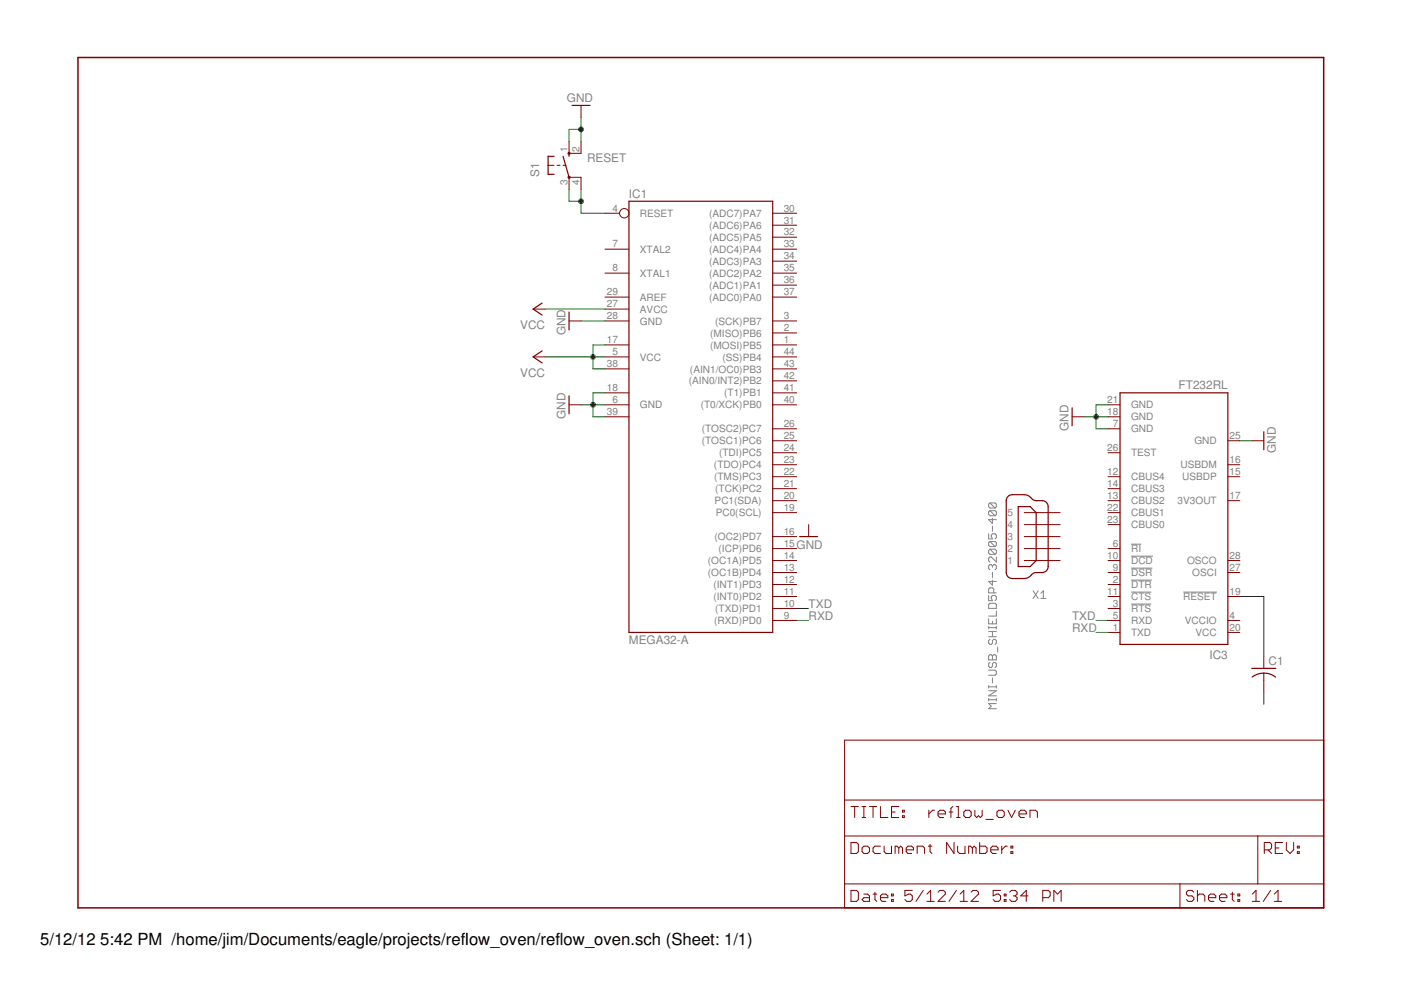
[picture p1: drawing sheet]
<svg xmlns="http://www.w3.org/2000/svg" width="297mm" height="210mm" viewBox="0 0 297 210" stroke-linecap="round" stroke-linejoin="round" font-family="sans-serif">
<g fill="none" stroke="#808080" stroke-width=".21">
<path d="M209.6 113.2v1.1h.8l-.2-.8 .2-.3h.6l.2 .3v.5l-.2 .3M209.9 106.6h1.1l.2 .3v.5l-.2 .3M209.9 108.3h1.1l.2 .2v.6l-.2 .2M209.9 114.8h1.1l.2 .3v.5l-.2 .3M209.9 116.4h1.1l.2 .3v.6l-.2 .2M209.9 106.6l-.3 .3v.5l.3 .3h1.1M209.9 108.3l-.3 .2v.6l.3 .2h1.1M209.9 114.8l-.3 .3v.5l.3 .3h1.1M209.9 116.4l-.3 .3v.6l.3 .2h1.1M209.9 116.4l1.1 1.1M209.9 114.8l1.1 1.1M209.9 108.3l1.1 1"/>
<path d="M209.9 106.6l1.1 1.1M210.4 120l.3-.3h.3l.2 .3v.5l-.2 .3M210.4 120l-.2-.3h-.3l-.3 .3v.5l.3 .3M210.4 109.9v1.1l-.8-.8h1.6M210.4 111.5v1.1M210.4 120v.3M211.2 118.1v1.1l-1-1.1h-.3l-.3 .3v.5l.3 .3M239.8 117.9h4.7M239.8 115.4h2.2M209.6 126.3v1.1h.8l-.2-.6v-.3l.2-.2h.6l.2 .2v.6l-.2 .3M209.6 128.2l.3-.3h1.1l.2 .3v.8h-1.6zM209.6 131.2v1.1h1.6v-1.1"/>
<path d="M209.6 139.1l.3-.3h.3l.2 .3 .3-.3h.3l.2 .3v.8h-1.6zM209.6 132.8v.5M209.6 135h1.6M209.6 133.9h1.6M209.6 133.1h1.6M209.9 135.6l-.3 .2v.6l.3 .2h.3l.2-.2v-.6l.3-.2h.3l.2 .2v.6l-.2 .2M210.4 121.3v1.1M210.4 123v1.1l-.8-.8h1.6M210.4 131.7v.6M210.4 133.9v1.1M210.4 139.1v.8M210.7 125.7v-.8l-.3-.3h-.5l-.3 .3v.8h1.6"/>
<path d="M211.2 129.5v1.1h-1.6M211.2 132.8v.5M211.5 137.2v1.1M219 125.3l1.1 1.6M220.1 125.3l-1.1 1.6M220.7 125.8l.5-.5v1.6M220.7 126.9h1.1M239.8 128.1h4.3M239.8 125.5h4.3M239.8 123h4.4M239.8 120.5h4.5M250.9 125.5h7.1"/>
<path d="M209.6 142.1h1.4l.2 .3v.5l-.2 .3h-1.4M209.6 148.4h1.6M209.6 145.4v.5M209.6 148.1v.5M209.6 146.5h1.6l-1.6 1h1.6M209.6 145.6h1.6M209.9 140.5l-.3 .2v.6l.3 .2h.3l.2-.2v-.6l.3-.2h.3l.2 .2v.6l-.2 .2M210.4 143.7v1.1M211.2 149.2h-1.6l.6 .5-.6 .6h1.6M211.2 145.4v.5M211.2 148.1v.5"/>
</g>
<path d="M16.5 12.2h264.1v180.3h-264.1z" fill="none" stroke="#800000" stroke-width=".32"/>
<g fill="none" stroke="#800000" stroke-width=".21">
<path d="M116.2 35.1h1.3M118.1 35.1h.6M119.4 35.1h.6M120.6 30v2.5h2.6v-2.5M123.2 22.4v2.5M120.6 40.1v-2.5h2.6v2.5M128.3 45.2h3.1M128.3 52.8h5M128.3 57.9h5M163.8 45.2h5.1M163.8 47.8h5.1M163.8 50.3h5.1"/>
<path d="M163.8 52.8h5.1M163.8 55.4h5.1M163.8 57.9h5.1M113 75.7h2.6M113 65.5h2.6M120.6 68.1h2.6M128.3 63h5M128.3 68.1h5M128.3 73.1h5M128.3 75.7h5M128.3 78.2h5M128.3 65.5h5"/>
<path d="M163.8 60.5h5.1M163.8 63h5.1M163.8 68.1h5.1M163.8 70.6h5.1M163.8 73.1h5.1M163.8 75.7h5.1M163.8 78.2h5.1M120.6 85.8h2.6M128.3 83.3h5M128.3 85.8h5M128.3 88.4h5M163.8 80.8h5.1"/>
<path d="M163.8 83.3h5.1M163.8 85.8h5.1M163.8 90.9h5.1M163.8 93.5h5.1M163.8 96h5.1M163.8 98.5h5.1M227.3 88.4h2.5M234.9 85.8h2.6M234.9 90.9h2.6M234.9 96h2.6M234.9 88.4h2.6M260.3 93.5h2.6"/>
<path d="M260.3 98.5h2.6M265.4 93.5h2.5M163.8 101.1h5.1M163.8 103.6h5.1M163.8 106.2h5.1M163.8 108.7h5.1M163.8 118.9h5.1M163.8 116.3h5.1M163.8 113.8h5.1M171.4 111.2v2.6M217.1 108.7h7.7M217.1 118.9h7.7"/>
<path d="M217.1 116.3h7.7M217.1 113.8h7.7M217.1 111.2h7.7M234.9 101.1h2.6M234.9 103.6h2.6M234.9 106.2h2.6M234.9 108.7h2.6M234.9 118.9h2.6M234.9 116.3h2.6M234.9 111.2h2.6M260.3 101.1h2.6M260.3 106.2h2.6"/>
<path d="M260.3 118.9h2.6M163.8 131.6h5.1M163.8 129h5.1M163.8 126.5h5.1M163.8 123.9h5.1M163.8 121.4h5.1M234.9 131.6h2.6M234.9 129h2.6M234.9 126.5h2.6M234.9 123.9h2.6M234.9 121.4h2.6M234.9 134.1h2.6"/>
<path d="M260.3 131.6h2.6M260.3 126.5h2.6M260.3 121.4h2.6M260.3 134.1h2.6M267.9 139.2v2.5M179.1 156.9h101.5v35.6h-101.5zM267.9 142.7v4.1M179.1 177.2h101.5M179.1 169.6h101.5M180.4 178.6h1.2l.4 .4v1.6l-.4 .4h-1.2zM180.4 171h1.6M181.2 171v2.3"/>
<path d="M182.8 179.8l.4-.4h.7l.4 .4v.8l-.4 .4h-.7l-.4-.4zM182.8 171h.8M182.8 173.3h.8M183.2 171v2.3M184.3 171h1.6M185.1 171v2.3M186.7 171v2.3h1.5M186.7 179.4h-1.2l-.4 .4v.8l.4 .4h1.2M187.5 179.4v1.2l.3 .4h1.2v-1.6M189 172.2h.8M190.6 171h-1.6v2.3h1.6M190.6 179.8l-.4-.4h-.4v1.6"/>
<path d="M190.6 179.8l.4-.4 .3 .4v1.2M190.6 179.8v1.2M191.3 173h.4v.3h-.4zM191.3 171.8h.4v.4h-.4zM196.8 179.4h.8M196.9 171.8v1.5M197.2 179v1.6l.4 .4M198.1 171.8h-.4l-.8 .8M198.9 172.6h1.5v-.4l-.3-.4h-.8l-.4 .4v.8l.4 .3h.8M201.2 172.2h.8M202 171l-.4 .4v1.9M202.3 178.6v2.4l-1.6-2.4v2.4"/>
<path d="M202.8 171h.4v2.3M202.8 173.3h.8M203 179.4v1.2l.4 .4h1.2v-1.6M204.3 172.2l.4-.4h.8l.4 .4v.8l-.4 .3h-.8l-.4-.3zM206.2 179.8l-.4-.4h-.4v1.6M206.2 179.8v1.2M206.2 179.8l.3-.4 .4 .4v1.2M206.7 171.8v1.2l.4 .3 .4-.3 .4 .3 .3-.3v-1.2M207.7 178.6v2.4h1.2l.4-.4v-.8l-.4-.4h-1.2M209 173.7h1.6M211.4 172.2l.4-.4h.7l.4 .4v.8l-.4 .3h-.7l-.4-.3zM212.4 179.4v1.6"/>
<path d="M213.6 179.4h-.4l-.8 .8M213.7 171.8l.8 1.5 .8-1.5M214.3 179.4h.4v.4h-.4zM216 172.6h1.6v-.4l-.4-.4h-.8l-.4 .4v.8l.4 .3h.8M218.4 173.3v-1.5h1.1l.4 .4v1.1M266.7 177.2v10.2M270.4 179.8h.8M271.9 178.6h-1.5v2.4h1.5M272.7 178.6v1.6l.8 .8 .8-.8v-1.6M275.1 179.4h.4v.4h-.4zM179.1 187.4h101.5M180.4 188.8h1.2l.4 .4v1.5l-.4 .4h-1.2z"/>
<path d="M183.2 189.6h.7l.4 .3v1.2h-1.1l-.4-.4 .4-.4h1.1M185.1 189.6h.8M185.5 189.2v1.5l.4 .4M186.7 190.3h1.5v-.4l-.4-.3h-.8l-.3 .3v.8l.3 .4h.8M189 190.7h.4v.4h-.4zM189 189.6h.4v.3h-.4zM192.1 180.2h1.6v-.4l-.4-.4h-.8l-.4 .4v.8l.4 .4h.8M193.4 188.8h-1.5v1.1l.7-.3h.4l.4 .3v.8l-.4 .4h-.7l-.4-.4M194.5 181v-1.6h1.1l.4 .4v1.2M195.7 188.8l-1.5 2.3M196.5 191.1h1.6M196.5 189.6l.8-.8v2.3"/>
<path d="M198.9 189.2l.4-.4h.7l.4 .4v.4l-1.5 1.5h1.5M202.8 188.8l-1.6 2.3M203.6 191.1h1.5M203.6 189.6l.7-.8v2.3M205.9 189.2l.4-.4h.8l.4 .4v.4l-1.6 1.5h1.6M210.1 180.2h1.5v-.4l-.4-.4h-.8l-.3 .4v.8l.3 .4h.8M212.1 188.8h-1.5v1.1l.7-.3h.4l.4 .3v.8l-.4 .4h-.7l-.4-.4M212.9 190.7h.4v.4h-.4zM212.9 189.6h.4v.3h-.4zM214.1 189.2l.4-.4h.7l.4 .4v.4l-.4 .3M214.3 180.6h.4v.4h-.4zM214.9 189.9h.3"/>
<path d="M215.2 189.9l.4 .4v.4l-.4 .4h-.7l-.4-.4M218 189.9h-1.6l1.2-1.1v2.3M221.1 190.3h1.2l.4-.4v-.7l-.4-.4h-1.2v2.3M223.4 191.1v-2.3l.8 .8 .8-.8v2.3M250.2 187.4v5.1M253.1 189.2l-.4-.4h-.8l-.4 .4v.4l.4 .3h.8l.4 .4v.4l-.4 .4h-.8l-.4-.4M253.9 189.9l.4-.3h.8l.3 .3v1.2M253.9 188.8v2.3M256.2 190.3h1.6v-.4l-.4-.3h-.8l-.4 .3v.8l.4 .4h.8M258.6 190.3h1.5v-.4l-.4-.3h-.7l-.4 .3v.8l.4 .4h.7M260.9 189.6h.8M261.3 189.2v1.5l.4 .4"/>
<path d="M262.4 190.7h.4v.4h-.4zM262.4 189.6h.4v.3h-.4zM265.5 191.1h1.6M265.5 189.6l.8-.8v2.3M268.1 180.2h1.1l.4-.4v-.8l-.4-.4h-1.1v2.4M268.8 180.2l.8 .8M269.4 188.8l-1.6 2.3M270.2 191.1h1.5M270.2 189.6l.8-.8v2.3M275.1 180.6h.4v.4h-.4z"/>
<circle cx="132.4" cy="45.2" r=".99"/>
</g>
<g fill="none" stroke="#800000" stroke-width=".25">
<path d="M117.5 33.1h-1.3v3.9h1.3M119.4 33.1l1.2 4.5M120.6 32.5v.6M121.3 22.4h3.8M133.3 42.7h30.5v91.4h-30.5zM114.9 74.4l-1.9 1.3 1.9 1.2M114.9 64.3l-1.9 1.2 1.9 1.3M120.6 66.2v3.8M120.6 83.9v3.8M227.3 86.5v3.8M237.5 83.3h22.8v53.3h-22.8zM267.9 91.5v3.9"/>
<path d="M169.5 113.8h3.9M213.6 105.4l.5-.4 .5-.1h2.5l1.1 .3 .7 .7a2.57 2.57 0 0 0 2.1 .3l.8 .2 .3 .5 .1 .5v12.7l-.1 .6-.3 .4a2.67 2.67 0 0 1-2.1 .3l-.6 .1-1.3 1-.7 .2-2.8-.1-.5-.2-.3-.5-.2-.5v-15.2zM215.9 107.4h2.5l1.3 1.3v10.2l-1.3 1.2h-2.5zM265.4 141.7h5.1M267.9 142.7l1.1 .1 1.4 .8M267.9 142.7l-1 .2-1.4 .7"/>
</g>
<g fill="none" stroke="#800000" stroke-width=".42">
<circle cx="120.6" cy="32.5" r=".13"/>
<circle cx="120.6" cy="37.6" r=".13"/>
</g>
<g fill="none" stroke="#008000" stroke-width=".21">
<path d="M123.2 27.4h-2.6v2.6M123.2 24.9v5.1M120.6 40.1v2.6h2.6M123.2 40.1v5.1h5.1M115.6 65.5h12.7M115.6 75.7h12.7M123.2 68.1h5.1M128.3 73.1h-2.6v5.1h2.6M123.2 85.8h5.1M128.3 83.3h-2.6v5.1h2.6M229.8 88.4h5.1M234.9 85.8h-2.5v5.1h2.5"/>
<path d="M262.9 93.5h2.5M168.9 131.6h2.5M168.9 129h2.5M232.4 131.6h2.5M232.4 134.1h2.5M262.9 126.5h5v12.7M267.9 146.8v2.5"/>
</g>
<g fill="#008000" stroke="#008000" stroke-width=".21">
<circle cx="125.7" cy="85.8" r=".51"/>
<circle cx="123.2" cy="27.4" r=".51"/>
<circle cx="232.4" cy="88.4" r=".51"/>
<circle cx="125.7" cy="75.7" r=".51"/>
<circle cx="123.2" cy="42.7" r=".51"/>
</g>
<g font-size="3.5">
<text x="8.5" y="200.4">5/12/12</text>
<text x="21.3" y="200.4">5:42 PM /home/jim/Documents/eagle/projects/reflow_oven/reflow_oven.sch (Sheet: 1/1)</text>
</g>
<g font-size="2.5" fill="#808080">
<text x="120.2" y="21.6">GND</text>
<text x="124.5" y="34.4">RESET</text>
<text x="114.3" y="37.6" transform="rotate(-90 114.3 37.6)">S1</text>
<text x="133.4" y="41.9">IC1</text>
<text x="110.3" y="69.8">VCC</text>
<text x="119.9" y="71.1" transform="rotate(-90 119.9 71.1)">GND</text>
<text x="110.3" y="80">VCC</text>
<text x="249.9" y="82.5">FT232RL</text>
<text x="119.9" y="88.8" transform="rotate(-90 119.9 88.8)">GND</text>
<text x="226.6" y="91.4" transform="rotate(-90 226.6 91.4)">GND</text>
<text x="270.5" y="96" transform="rotate(-90 270.5 96)">GND</text>
<text x="168.9" y="116.3">GND</text>
<text x="171.4" y="129">TXD</text>
<text x="171.4" y="131.5">RXD</text>
<text x="227.3" y="131.5">TXD</text>
<text x="133.4" y="136.6">MEGA32-A</text>
<text x="227.3" y="134.1">RXD</text>
<text x="256.4" y="139.7">IC3</text>
<text x="269" y="141.1">C1</text>
</g>
<g font-size="2.1" fill="#808080">
<text x="120.3" y="32.2" transform="rotate(-90 120.3 32.2)">1</text>
<text x="122.8" y="32.2" transform="rotate(-90 122.8 32.2)">2</text>
<text x="120.3" y="39.1" transform="rotate(-90 120.3 39.1)">3</text>
<text x="122.8" y="39.1" transform="rotate(-90 122.8 39.1)">4</text>
<text x="129.8" y="44.9">4</text>
<text x="135.7" y="46">RESET</text>
<text x="150.3" y="46">(ADC7)PA7</text>
<text x="166.2" y="44.9">30</text>
<text x="166.2" y="47.4">31</text>
<text x="129.8" y="52.5">7</text>
<text x="135.7" y="53.6">XTAL2</text>
<text x="150.3" y="48.5">(ADC6)PA6</text>
<text x="150.3" y="51">(ADC5)PA5</text>
<text x="150.3" y="53.6">(ADC4)PA4</text>
<text x="166.2" y="49.9">32</text>
<text x="166.2" y="52.5">33</text>
<text x="129.8" y="57.5">8</text>
<text x="135.7" y="58.7">XTAL1</text>
<text x="150.3" y="56.1">(ADC3)PA3</text>
<text x="150.3" y="58.7">(ADC2)PA2</text>
<text x="166.2" y="55">34</text>
<text x="166.2" y="57.5">35</text>
<text x="128.6" y="65.2">27</text>
<text x="128.6" y="62.6">29</text>
<text x="135.7" y="63.7">AREF</text>
<text x="150.3" y="61.2">(ADC1)PA1</text>
<text x="150.3" y="63.7">(ADC0)PA0</text>
<text x="166.2" y="60.1">36</text>
<text x="166.2" y="62.6">37</text>
<text x="128.6" y="67.7">28</text>
<text x="135.7" y="68.8">GND</text>
<text x="135.7" y="66.3">AVCC</text>
<text x="150.6" y="71.4">(MISO)PB6</text>
<text x="151.6" y="68.8">(SCK)PB7</text>
<text x="166.2" y="67.7">3</text>
<text x="166.2" y="70.2">2</text>
<text x="128.6" y="72.8">17</text>
<text x="128.6" y="77.9">38</text>
<text x="129.8" y="75.3">5</text>
<text x="135.7" y="76.4">VCC</text>
<text x="150.6" y="73.9">(MOSI)PB5</text>
<text x="153.2" y="76.4">(SS)PB4</text>
<text x="166.2" y="72.8">1</text>
<text x="166.2" y="75.3">44</text>
<text x="166.2" y="77.9">43</text>
<text x="128.6" y="82.9">18</text>
<text x="146.1" y="81.5">(AIN0/INT2)PB2</text>
<text x="146.3" y="79">(AIN1/OC0)PB3</text>
<text x="166.2" y="80.4">42</text>
<text x="166.2" y="82.9">41</text>
<text x="128.6" y="88">39</text>
<text x="129.8" y="85.5">6</text>
<text x="135.7" y="86.6">GND</text>
<text x="148.6" y="86.6">(T0/XCK)PB0</text>
<text x="153.5" y="84.1">(T1)PB1</text>
<text x="166.2" y="85.5">40</text>
<text x="234.7" y="88">18</text>
<text x="234.7" y="85.5">21</text>
<text x="239.8" y="89.1">GND</text>
<text x="239.8" y="86.6">GND</text>
<text x="148.8" y="91.7">(TOSC2)PC7</text>
<text x="148.8" y="94.2">(TOSC1)PC6</text>
<text x="166.2" y="90.6">26</text>
<text x="166.2" y="93.1">25</text>
<text x="166.2" y="95.6">24</text>
<text x="234.7" y="95.6">26</text>
<text x="235.9" y="90.6">7</text>
<text x="239.8" y="91.7">GND</text>
<text x="253.2" y="94.2">GND</text>
<text x="260.7" y="93.1">25</text>
<text x="151.4" y="99.3">(TDO)PC4</text>
<text x="151.4" y="101.8">(TMS)PC3</text>
<text x="152.5" y="96.8">(TDI)PC5</text>
<text x="166.2" y="98.2">23</text>
<text x="166.2" y="100.7">22</text>
<text x="234.7" y="100.7">12</text>
<text x="239.8" y="101.8">CBUS4</text>
<text x="239.8" y="96.8">TEST</text>
<text x="250.3" y="99.3">USBDM</text>
<text x="250.6" y="101.8">USBDP</text>
<text x="260.7" y="100.7">15</text>
<text x="260.7" y="98.2">16</text>
<text x="151.5" y="106.9">PC1(SDA)</text>
<text x="151.6" y="104.4">(TCK)PC2</text>
<text x="166.2" y="103.3">21</text>
<text x="166.2" y="105.8">20</text>
<text x="234.7" y="105.8">13</text>
<text x="234.7" y="103.3">14</text>
<text x="239.8" y="106.9">CBUS2</text>
<text x="239.8" y="104.4">CBUS3</text>
<text x="249.7" y="106.9">3V3OUT</text>
<text x="260.7" y="105.8">17</text>
<text x="151.8" y="109.5">PC0(SCL)</text>
<text x="166.2" y="108.3">19</text>
<text x="166.2" y="113.4">16</text>
<text x="213.6" y="112">4</text>
<text x="213.6" y="109.5">5</text>
<text x="234.7" y="110.9">23</text>
<text x="234.7" y="108.3">22</text>
<text x="239.8" y="112">CBUS0</text>
<text x="239.8" y="109.5">CBUS1</text>
<text x="150.1" y="119.6">(OC1A)PD5</text>
<text x="151.5" y="114.5">(OC2)PD7</text>
<text x="152.3" y="117.1">(ICP)PD6</text>
<text x="166.2" y="118.5">14</text>
<text x="166.2" y="116">15</text>
<text x="213.6" y="119.6">1</text>
<text x="213.6" y="117.1">2</text>
<text x="213.6" y="114.5">3</text>
<text x="234.7" y="118.5">10</text>
<text x="235.9" y="116">6</text>
<text x="239.8" y="119.6">DCD</text>
<text x="239.8" y="117.1">RI</text>
<text x="251.7" y="119.6">OSCO</text>
<text x="260.7" y="118.5">28</text>
<text x="150.1" y="122.1">(OC1B)PD4</text>
<text x="151.3" y="124.7">(INT1)PD3</text>
<text x="166.2" y="123.6">12</text>
<text x="166.2" y="121">13</text>
<text x="235.9" y="123.6">2</text>
<text x="235.9" y="121">9</text>
<text x="239.8" y="124.7">DTR</text>
<text x="239.8" y="122.1">DSR</text>
<text x="252.8" y="122.1">OSCI</text>
<text x="260.7" y="121">27</text>
<text x="151.3" y="127.2">(INT0)PD2</text>
<text x="151.6" y="129.8">(TXD)PD1</text>
<text x="166.2" y="131.2">9</text>
<text x="166.2" y="128.7">10</text>
<text x="166.2" y="126.1">11</text>
<text x="234.7" y="126.1">11</text>
<text x="235.9" y="131.2">5</text>
<text x="235.9" y="128.7">3</text>
<text x="239.8" y="129.8">RTS</text>
<text x="239.8" y="127.2">CTS</text>
<text x="250.9" y="127.2">RESET</text>
<text x="260.7" y="131.2">4</text>
<text x="260.7" y="126.1">19</text>
<text x="151.4" y="132.3">(RXD)PD0</text>
<text x="235.9" y="133.7">1</text>
<text x="239.8" y="134.8">TXD</text>
<text x="239.8" y="132.3">RXD</text>
<text x="251.2" y="132.3">VCCIO</text>
<text x="253.5" y="134.8">VCC</text>
<text x="260.7" y="133.7">20</text>
</g>
</svg>
